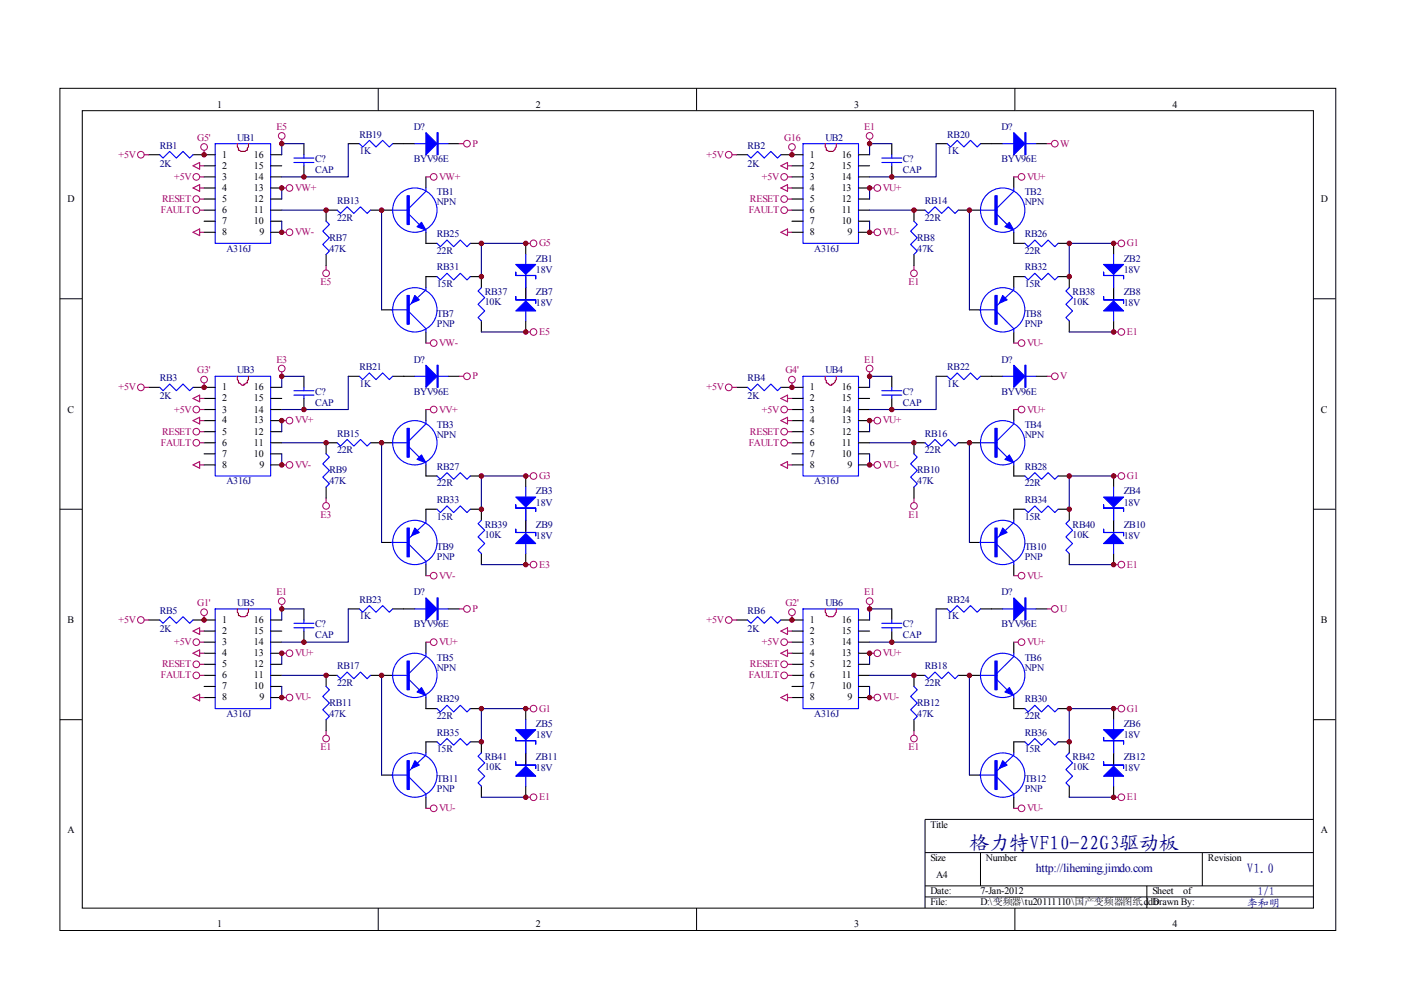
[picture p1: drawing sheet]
<svg xmlns="http://www.w3.org/2000/svg" width="297mm" height="210mm" viewBox="0 0 297 210" stroke-linecap="round" stroke-linejoin="round" font-family="sans-serif">
<g fill="none" stroke="#000" stroke-width=".21">
<path d="M12.7 18.7h270.5v178.6h-270.5zM80.2 18.7v4.7M147.7 18.7v4.7M215.2 18.7v4.7M17.4 23.5h261.1v169h-261.1zM12.7 63.3h4.7M278.4 63.3h4.7M12.7 108h4.7M278.4 108h4.7M12.7 152.6h4.7M278.4 152.6h4.7M278.4 173.7h-82.3v18.8"/>
<path d="M80.2 192.5v4.7M147.7 192.5v4.7M196.1 180.8h82.3M196.1 187.8h82.3M196.1 190.2h82.3M207.9 180.8v7M215.2 192.5v4.7M243.2 187.8v4.7M254.9 180.8v7"/>
</g>
<g fill="none" stroke="#00f" stroke-width=".23">
<path d="M33.9 32.8l.7 .7 1.4-1.4 1.4 1.4 1.4-1.4 1.4 1.4 .7-.7M45.6 30.5h11.8v21.1h-11.8zM62.3 33.5h4.3M62.3 34.5h4.3M64.4 32.8v.7M64.4 34.5v.7M76.2 30.5l.7 .7 1.4-1.4 1.4 1.4 1.4-1.4 1.4 1.4 .7-.7M88 30.5h7M90.3 39.9v.7l-3.5 3.5M158.5 32.8l.7 .7 1.4-1.4 1.4 1.4 1.4-1.4 1.5 1.4 .7-.7M170.3 30.5h11.7v21.1h-11.7zM187 33.5h4.2"/>
<path d="M187 34.5h4.2M189.1 32.8v.7M189.1 34.5v.7M200.8 30.5l.7 .7 1.4-1.4 1.5 1.4 1.4-1.4 1.4 1.4 .7-.7M212.6 30.5h7M214.9 39.9v.7l-3.5 3.5M69.1 46.9l.7 .7-1.4 1.4 1.4 1.4-1.4 1.4 1.4 1.4-.7 .7M71.5 44.6l.7 .7 1.4-1.4 1.4 1.4 1.4-1.4 1.4 1.4 .7-.7M83.2 44.6h3.6M86.8 45.5l2.1 2.1M90.3 48.8v.5M92.7 51.6l.7 .7 1.4-1.4 1.4 1.4 1.4-1.4 1.4 1.4 .7-.7"/>
<path d="M92.7 58.6l.7 .7 1.4-1.4 1.4 1.4 1.4-1.4 1.4 1.4 .7-.7M111.5 53.9v14.1M193.8 46.9l.7 .7-1.4 1.4 1.4 1.4-1.4 1.4 1.4 1.4-.7 .7M196.1 44.6l.7 .7 1.4-1.4 1.5 1.4 1.4-1.4 1.4 1.4 .7-.7M207.9 44.6h3.5M211.4 45.5l2.1 2.1M214.9 48.8v.5M217.3 51.6l.7 .7 1.4-1.4 1.4 1.4 1.4-1.4 1.4 1.4 .7-.7M217.3 58.6l.7 .7 1.4-1.4 1.4 1.4 1.4-1.4 1.4 1.4 .7-.7M236.1 53.9v14.1M45.6 79.8h11.8v21.1h-11.8zM76.2 79.8l.7 .7 1.4-1.4 1.4 1.4 1.4-1.4 1.4 1.4 .7-.7"/>
<path d="M83 65.7h3.3M86.8 66.2l3.5 3.5v.7M88 79.8h7M90.3 61v.5l-3.5 3.3M102.1 61l-.7 .7 1.4 1.4-1.4 1.4 1.4 1.4-1.4 1.4 .7 .7M170.3 79.8h11.7v21.1h-11.7zM200.8 79.8l.7 .7 1.4-1.4 1.5 1.4 1.4-1.4 1.4 1.4 .7-.7M207.7 65.7h3.2M211.4 66.2l3.5 3.5v.7M212.6 79.8h7M214.9 61v.5l-3.5 3.3M226.7 61l-.7 .7 1.4 1.4-1.4 1.4 1.4 1.4-1.4 1.4 .7 .7"/>
<path d="M33.9 82.1l.7 .7 1.4-1.4 1.4 1.4 1.4-1.4 1.4 1.4 .7-.7M62.3 82.8h4.3M62.3 83.8h4.3M64.4 82.1v.7M64.4 83.8v.7M69.1 96.2l.7 .7-1.4 1.4 1.4 1.4-1.4 1.5 1.4 1.4-.7 .7M71.5 93.9l.7 .7 1.4-1.4 1.4 1.4 1.4-1.4 1.4 1.4 .7-.7M83.2 93.9h3.6M86.8 94.8l2.1 2.1M90.3 89.2v.7l-3.5 3.5M90.3 98.1v.5M158.5 82.1l.7 .7 1.4-1.4 1.4 1.4 1.4-1.4 1.5 1.4 .7-.7"/>
<path d="M187 82.8h4.2M187 83.8h4.2M189.1 82.1v.7M189.1 83.8v.7M193.8 96.2l.7 .7-1.4 1.4 1.4 1.4-1.4 1.5 1.4 1.4-.7 .7M196.1 93.9l.7 .7 1.4-1.4 1.5 1.4 1.4-1.4 1.4 1.4 .7-.7M207.9 93.9h3.5M211.4 94.8l2.1 2.1M214.9 89.2v.7l-3.5 3.5M214.9 98.1v.5M83 115h3.3M86.8 115.5l3.5 3.5v.7"/>
<path d="M90.3 110.3v.5l-3.5 3.3M92.7 100.9l.7 .7 1.4-1.4 1.4 1.4 1.4-1.4 1.4 1.4 .7-.7M92.7 108l.7 .7 1.4-1.4 1.4 1.4 1.4-1.4 1.4 1.4 .7-.7M102.1 110.3l-.7 .7 1.4 1.4-1.4 1.4 1.4 1.5-1.4 1.4 .7 .7M111.5 103.3v14.1M207.7 115h3.2M211.4 115.5l3.5 3.5v.7M214.9 110.3v.5l-3.5 3.3M217.3 100.9l.7 .7 1.4-1.4 1.4 1.4 1.4-1.4 1.4 1.4 .7-.7M217.3 108l.7 .7 1.4-1.4 1.4 1.4 1.4-1.4 1.4 1.4 .7-.7M226.7 110.3l-.7 .7 1.4 1.4-1.4 1.4 1.4 1.5-1.4 1.4 .7 .7M236.1 103.3v14.1"/>
<path d="M33.9 131.5l.7 .7 1.4-1.4 1.4 1.4 1.4-1.4 1.4 1.4 .7-.7M45.6 129.1h11.8v21.1h-11.8zM62.3 132.2h4.3M62.3 133.1h4.3M64.4 131.5v.7M64.4 133.1v.7M76.2 129.1l.7 .7 1.4-1.4 1.4 1.4 1.4-1.4 1.4 1.4 .7-.7M88 129.1h7M90.3 138.5v.7l-3.5 3.5M158.5 131.5l.7 .7 1.4-1.4 1.4 1.4 1.4-1.4 1.5 1.4 .7-.7M170.3 129.1h11.7v21.1h-11.7zM187 132.2h4.2"/>
<path d="M187 133.1h4.2M189.1 131.5v.7M189.1 133.1v.7M200.8 129.1l.7 .7 1.4-1.4 1.5 1.4 1.4-1.4 1.4 1.4 .7-.7M212.6 129.1h7M214.9 138.5v.7l-3.5 3.5M69.1 145.5l.7 .8-1.4 1.4 1.4 1.4-1.4 1.4 1.4 1.4-.7 .7M71.5 143.2l.7 .7 1.4-1.4 1.4 1.4 1.4-1.4 1.4 1.4 .7-.7M83.2 143.2h3.6M86.8 144.1l2.1 2.2M90.3 159.6v.5l-3.5 3.3M90.3 147.4v.5"/>
<path d="M92.7 150.2l.7 .7 1.4-1.4 1.4 1.4 1.4-1.4 1.4 1.4 .7-.7M92.7 157.3l.7 .7 1.4-1.4 1.4 1.4 1.4-1.4 1.4 1.4 .7-.7M102.1 159.6l-.7 .7 1.4 1.5-1.4 1.4 1.4 1.4-1.4 1.4 .7 .7M111.5 152.6v14.1M193.8 145.5l.7 .8-1.4 1.4 1.4 1.4-1.4 1.4 1.4 1.4-.7 .7M196.1 143.2l.7 .7 1.4-1.4 1.5 1.4 1.4-1.4 1.4 1.4 .7-.7M207.9 143.2h3.5M211.4 144.1l2.1 2.2M214.9 159.6v.5l-3.5 3.3M214.9 147.4v.5M217.3 150.2l.7 .7 1.4-1.4 1.4 1.4 1.4-1.4 1.4 1.4 .7-.7M217.3 157.3l.7 .7 1.4-1.4 1.4 1.4 1.4-1.4 1.4 1.4 .7-.7"/>
<path d="M226.7 159.6l-.7 .7 1.4 1.5-1.4 1.4 1.4 1.4-1.4 1.4 .7 .7M236.1 152.6v14.1M83 164.3h3.3M86.8 164.8l3.5 3.5v.7M207.7 164.3h3.2M211.4 164.8l3.5 3.5v.7"/>
<circle cx="88" cy="44.6" r="4.7"/>
<circle cx="212.6" cy="44.6" r="4.7"/>
<circle cx="88" cy="65.7" r="4.7"/>
<circle cx="212.6" cy="65.7" r="4.7"/>
<circle cx="88" cy="93.9" r="4.7"/>
<circle cx="212.6" cy="93.9" r="4.7"/>
<circle cx="88" cy="115" r="4.7"/>
<circle cx="212.6" cy="115" r="4.7"/>
<circle cx="88" cy="143.2" r="4.7"/>
<circle cx="212.6" cy="143.2" r="4.7"/>
<circle cx="88" cy="164.3" r="4.7"/>
<circle cx="212.6" cy="164.3" r="4.7"/>
</g>
<path d="M50.3 30.5v.7l.3 .2v.5a2.01 2.01 0 0 0 1.8 0v-.5l.3-.2v-.7M175 30.5v.7l.2 .2v.5h.2a1 1 0 0 0 1.7-.5l.2-.2v-.7M50.3 79.8v.7l.3 .2v.5h.2a.74 .74 0 0 0 .9 .5v-.3l.7-.2v-.5l.3-.2v-.7M175 79.8v.7l.2 .2v.5h.2a.74 .74 0 0 0 1 .5v-.3a.83 .83 0 0 0 .7-.7l.2-.2v-.7M50.3 129.1v.7l.3 .2v.5a2.01 2.01 0 0 0 1.8 0v-.5l.3-.2v-.7M175 129.1v.7l.2 .2v.5h.2a1 1 0 0 0 1.7-.5l.2-.2v-.7" fill="none" stroke="#f00" stroke-width=".23"/>
<g fill="none" stroke="#000" stroke-width=".23">
<path d="M31.5 32.8h2.4M40.9 32.8h4.7M43.3 35.2h2.3M43.3 37.5h2.3M43.3 39.9h2.3M57.4 32.8h2.3M57.4 35.2h2.3M57.4 37.5h2.3M57.4 39.9h2.3M64.4 30.5v2.3M64.4 35.2v2.3M73.8 30.5h2.4"/>
<path d="M83.2 30.5h4.8M90.3 37.5v2.4M95 30.5h2.4M156.2 32.8h2.3M165.6 32.8h4.7M167.9 35.2h2.4M167.9 37.5h2.4M167.9 39.9h2.4M182 32.8h2.4M182 35.2h2.4M182 37.5h2.4M182 39.9h2.4"/>
<path d="M189.1 30.5v2.3M189.1 35.2v2.3M198.5 30.5h2.3M207.9 30.5h4.7M214.9 37.5v2.4M219.6 30.5h2.4M43.3 42.2h2.3M43.3 44.6h2.3M43.3 46.9h2.3M43.3 49.3h2.3M57.4 42.2h2.3M57.4 44.6h2.3"/>
<path d="M57.4 46.9h2.3M57.4 49.3h2.3M69.1 53.9v2.4M71.5 44.6h-2.4v2.3M78.5 44.6h4.7M90.3 49.3v2.3h2.4M92.7 58.6h-2.4v2.4M99.7 51.6h2.4M99.7 58.6h2.4v2.4M111.5 51.6v2.3M111.5 58.6v4.7M167.9 42.2h2.4"/>
<path d="M167.9 44.6h2.4M167.9 46.9h2.4M167.9 49.3h2.4M182 42.2h2.4M182 44.6h2.4M182 46.9h2.4M182 49.3h2.4M193.8 53.9v2.4M196.1 44.6h-2.3v2.3M203.2 44.6h4.7M214.9 49.3v2.3h2.4M217.3 58.6h-2.4v2.4"/>
<path d="M224.3 51.6h2.4M224.3 58.6h2.4v2.4M236.1 51.6v2.3M236.1 58.6v4.7M64.4 79.8v2.3M73.8 79.8h2.4M80.9 65.7h2.3M83.2 79.8h4.8M90.3 70.4v2.3M95 79.8h2.4M102.1 68v2.4M111.5 68v2.4"/>
<path d="M189.1 79.8v2.3M198.5 79.8h2.3M205.5 65.7h2.4M207.9 79.8h4.7M214.9 70.4v2.3M219.6 79.8h2.4M226.7 68v2.4M236.1 68v2.4M31.5 82.1h2.4M40.9 82.1h4.7M43.3 84.5h2.3M43.3 86.8h2.3"/>
<path d="M43.3 89.2h2.3M43.3 91.5h2.3M43.3 93.9h2.3M43.3 96.2h2.3M43.3 98.6h2.3M57.4 82.1h2.3M57.4 84.5h2.3M57.4 86.8h2.3M57.4 89.2h2.3M57.4 91.5h2.3M57.4 93.9h2.3M57.4 96.2h2.3"/>
<path d="M57.4 98.6h2.3M64.4 84.5v2.3M71.5 93.9h-2.4v2.3M78.5 93.9h4.7M90.3 86.8v2.4M90.3 98.6v2.3h2.4M156.2 82.1h2.3M165.6 82.1h4.7M167.9 84.5h2.4M167.9 86.8h2.4M167.9 89.2h2.4M167.9 91.5h2.4"/>
<path d="M167.9 93.9h2.4M167.9 96.2h2.4M167.9 98.6h2.4M182 82.1h2.4M182 84.5h2.4M182 86.8h2.4M182 89.2h2.4M182 91.5h2.4M182 93.9h2.4M182 96.2h2.4M182 98.6h2.4M189.1 84.5v2.3"/>
<path d="M196.1 93.9h-2.3v2.3M203.2 93.9h4.7M214.9 98.6v2.3h2.4M214.9 86.8v2.4M69.1 103.3v2.3M80.9 115h2.3M90.3 119.7v2.4M92.7 108h-2.4v2.3M99.7 108h2.4v2.3M99.7 100.9h2.4M102.1 117.4v2.3M111.5 100.9v2.4"/>
<path d="M111.5 108v4.7M111.5 117.4v2.3M193.8 103.3v2.3M205.5 115h2.4M214.9 119.7v2.4M217.3 108h-2.4v2.3M224.3 100.9h2.4M224.3 108h2.4v2.3M226.7 117.4v2.3M236.1 100.9v2.4M236.1 108v4.7M236.1 117.4v2.3"/>
<path d="M31.5 131.5h2.4M40.9 131.5h4.7M43.3 133.8h2.3M43.3 136.2h2.3M43.3 138.5h2.3M57.4 131.5h2.3M57.4 133.8h2.3M57.4 136.2h2.3M57.4 138.5h2.3M64.4 129.1v2.4M64.4 133.8v2.4M73.8 129.1h2.4"/>
<path d="M83.2 129.1h4.8M90.3 136.2v2.3M95 129.1h2.4M156.2 131.5h2.3M165.6 131.5h4.7M167.9 133.8h2.4M167.9 136.2h2.4M167.9 138.5h2.4M182 131.5h2.4M182 133.8h2.4M182 136.2h2.4M182 138.5h2.4"/>
<path d="M189.1 129.1v2.4M189.1 133.8v2.4M198.5 129.1h2.3M207.9 129.1h4.7M214.9 136.2v2.3M219.6 129.1h2.4M43.3 140.9h2.3M43.3 143.2h2.3M43.3 145.5h2.3M43.3 147.9h2.3M57.4 140.9h2.3M57.4 143.2h2.3"/>
<path d="M57.4 145.5h2.3M57.4 147.9h2.3M69.1 152.6v2.3M71.5 143.2h-2.4v2.3M78.5 143.2h4.7M90.3 147.9v2.3h2.4M92.7 157.3h-2.4v2.3M99.7 157.3h2.4v2.3M99.7 150.2h2.4M111.5 150.2v2.4M111.5 157.3v4.7M167.9 140.9h2.4"/>
<path d="M167.9 143.2h2.4M167.9 145.5h2.4M167.9 147.9h2.4M182 140.9h2.4M182 143.2h2.4M182 145.5h2.4M182 147.9h2.4M193.8 152.6v2.3M196.1 143.2h-2.3v2.3M203.2 143.2h4.7M214.9 147.9v2.3h2.4M217.3 157.3h-2.4v2.3"/>
<path d="M224.3 150.2h2.4M224.3 157.3h2.4v2.3M236.1 150.2v2.4M236.1 157.3v4.7M80.9 164.3h2.3M90.3 169v2.4M102.1 166.7v2.3M111.5 166.7v2.3M205.5 164.3h2.4M214.9 169v2.4M226.7 166.7v2.3M236.1 166.7v2.3"/>
</g>
<g fill="#00f" stroke="#00f" stroke-width=".23">
<path d="M88.4 48.1l1-1 .9 1.7z"/>
<path d="M88 62.6l.9 1-1.7 .7z"/>
<path d="M90.3 28.1l2.4 2.4-2.4 2.3z"/>
<path d="M109.4 65.9l2.1-2.1 2.1 2.1z"/>
<path d="M109.4 56.1h4.2l-2.1 2.1z"/>
<path d="M88.4 97.4l1-.9 .9 1.6z"/>
<path d="M88 112l.9 .9-1.7 .7z"/>
<path d="M90.3 77.4l2.4 2.4-2.4 2.3z"/>
<path d="M109.4 115.3l2.1-2.2 2.1 2.2z"/>
<path d="M109.4 105.4h4.2l-2.1 2.1z"/>
<path d="M88.4 146.7l1-.9 .9 1.6z"/>
<path d="M88 161.3l.9 .9-1.7 .7z"/>
<path d="M90.3 126.8l2.4 2.3-2.4 2.4z"/>
<path d="M109.4 164.6l2.1-2.1 2.1 2.1z"/>
<path d="M109.4 154.7h4.2l-2.1 2.1z"/>
<path d="M214 47.1l.9 1.7-1.8-.7z"/>
<path d="M212.6 62.6l.9 1-1.6 .7z"/>
<path d="M214.9 28.1l2.4 2.4-2.4 2.3z"/>
<path d="M234 65.9l2.1-2.1 2.1 2.1z"/>
<path d="M234 56.1h4.2l-2.1 2.1z"/>
<path d="M213.1 97.4l.9-.9 .9 1.6z"/>
<path d="M212.6 112l.9 .9-1.6 .7z"/>
<path d="M214.9 77.4l2.4 2.4-2.4 2.3z"/>
<path d="M234 115.3l2.1-2.2 2.1 2.2z"/>
<path d="M234 105.4h4.2l-2.1 2.1z"/>
<path d="M213.1 146.7l.9-.9 .9 1.6z"/>
<path d="M212.6 161.3l.9 .9-1.6 .7z"/>
<path d="M214.9 126.8l2.4 2.3-2.4 2.4z"/>
<path d="M234 164.6l2.1-2.1 2.1 2.1z"/>
<path d="M234 154.7h4.2l-2.1 2.1z"/>
<path d="M86.3 41.5h.5v6.1h-.5z" fill-rule="evenodd"/>
<path d="M86.3 62.6h.5v6.1h-.5z" fill-rule="evenodd"/>
<path d="M92.7 28.1h.2v4.7h-.2z" fill-rule="evenodd"/>
<path d="M109.4 62.9v.7h4.2v.7v-.7h-4.2z" fill-rule="evenodd"/>
<path d="M109.4 57.7v.7h4.2v.7v-.7h-4.2z" fill-rule="evenodd"/>
<path d="M86.3 90.8h.5v6.1h-.5z" fill-rule="evenodd"/>
<path d="M86.3 112h.5v6.1h-.5z" fill-rule="evenodd"/>
<path d="M92.7 77.4h.2v4.7h-.2z" fill-rule="evenodd"/>
<path d="M109.4 112.2v.7h4.2v.7v-.7h-4.2z" fill-rule="evenodd"/>
<path d="M109.4 107v.7h4.2v.7v-.7h-4.2z" fill-rule="evenodd"/>
<path d="M86.3 140.1h.5v6.2h-.5z" fill-rule="evenodd"/>
<path d="M86.3 161.3h.5v6.1h-.5z" fill-rule="evenodd"/>
<path d="M92.7 126.8h.2v4.7h-.2z" fill-rule="evenodd"/>
<path d="M109.4 161.5v.7h4.2v.7v-.7h-4.2z" fill-rule="evenodd"/>
<path d="M109.4 156.4v.7h4.2v.7v-.7h-4.2z" fill-rule="evenodd"/>
<path d="M210.9 41.5h.5v6.1h-.5z" fill-rule="evenodd"/>
<path d="M210.9 62.6h.5v6.1h-.5z" fill-rule="evenodd"/>
<path d="M217.3 28.1h.2v4.7h-.2z" fill-rule="evenodd"/>
<path d="M234 62.9v.7h4.2v.7v-.7h-4.2z" fill-rule="evenodd"/>
<path d="M234 57.7v.7h4.2v.7v-.7h-4.2z" fill-rule="evenodd"/>
<path d="M210.9 90.8h.5v6.1h-.5z" fill-rule="evenodd"/>
<path d="M210.9 112h.5v6.1h-.5z" fill-rule="evenodd"/>
<path d="M217.3 77.4h.2v4.7h-.2z" fill-rule="evenodd"/>
<path d="M234 112.2v.7h4.2v.7v-.7h-4.2z" fill-rule="evenodd"/>
<path d="M234 107v.7h4.2v.7v-.7h-4.2z" fill-rule="evenodd"/>
<path d="M210.9 140.1h.5v6.2h-.5z" fill-rule="evenodd"/>
<path d="M210.9 161.3h.5v6.1h-.5z" fill-rule="evenodd"/>
<path d="M217.3 126.8h.2v4.7h-.2z" fill-rule="evenodd"/>
<path d="M234 161.5v.7h4.2v.7v-.7h-4.2z" fill-rule="evenodd"/>
<path d="M234 156.4v.7h4.2v.7v-.7h-4.2z" fill-rule="evenodd"/>
</g>
<g fill="none" stroke="#a1006a" stroke-width=".21">
<circle cx="29.9" cy="32.8" r=".71"/>
<circle cx="41.6" cy="37.5" r=".7"/>
<circle cx="43.3" cy="31.2" r=".71"/>
<circle cx="59.7" cy="28.8" r=".7"/>
<circle cx="61.4" cy="39.9" r=".7"/>
<circle cx="92" cy="37.5" r=".71"/>
<circle cx="99" cy="30.5" r=".71"/>
<circle cx="154.5" cy="32.8" r=".71"/>
<circle cx="166.3" cy="37.5" r=".71"/>
<circle cx="167.9" cy="31.2" r=".71"/>
<circle cx="184.4" cy="28.8" r=".71"/>
<circle cx="186" cy="39.9" r=".71"/>
<circle cx="216.6" cy="37.5" r=".71"/>
<circle cx="223.6" cy="30.5" r=".7"/>
<circle cx="41.6" cy="44.6" r=".7"/>
<circle cx="41.6" cy="42.2" r=".7"/>
<circle cx="61.4" cy="49.2" r=".71"/>
<circle cx="69.1" cy="57.9" r=".71"/>
<circle cx="113.1" cy="51.6" r=".71"/>
<circle cx="166.3" cy="44.6" r=".71"/>
<circle cx="166.3" cy="42.2" r=".71"/>
<circle cx="186" cy="49.2" r=".71"/>
<circle cx="193.8" cy="57.9" r=".7"/>
<circle cx="237.8" cy="51.6" r=".71"/>
<circle cx="59.7" cy="78.1" r=".7"/>
<circle cx="92" cy="72.7" r=".71"/>
<circle cx="99" cy="79.8" r=".71"/>
<circle cx="113.1" cy="70.4" r=".7"/>
<circle cx="184.4" cy="78.1" r=".71"/>
<circle cx="216.6" cy="72.7" r=".71"/>
<circle cx="223.6" cy="79.8" r=".71"/>
<circle cx="237.8" cy="70.4" r=".71"/>
<circle cx="29.9" cy="82.1" r=".71"/>
<circle cx="41.6" cy="91.5" r=".7"/>
<circle cx="41.6" cy="93.9" r=".7"/>
<circle cx="41.6" cy="86.8" r=".7"/>
<circle cx="43.3" cy="80.5" r=".71"/>
<circle cx="61.4" cy="98.6" r=".71"/>
<circle cx="61.4" cy="89.2" r=".7"/>
<circle cx="92" cy="86.8" r=".71"/>
<circle cx="154.5" cy="82.1" r=".71"/>
<circle cx="166.3" cy="91.5" r=".71"/>
<circle cx="166.3" cy="93.9" r=".71"/>
<circle cx="166.3" cy="86.8" r=".71"/>
<circle cx="167.9" cy="80.5" r=".71"/>
<circle cx="186" cy="98.6" r=".71"/>
<circle cx="186" cy="89.2" r=".71"/>
<circle cx="216.6" cy="86.8" r=".71"/>
<circle cx="69.1" cy="107.3" r=".71"/>
<circle cx="113.1" cy="100.9" r=".7"/>
<circle cx="113.1" cy="119.7" r=".7"/>
<circle cx="193.8" cy="107.3" r=".71"/>
<circle cx="237.8" cy="100.9" r=".71"/>
<circle cx="237.8" cy="119.7" r=".71"/>
<circle cx="29.9" cy="131.5" r=".7"/>
<circle cx="41.6" cy="136.2" r=".7"/>
<circle cx="43.3" cy="129.8" r=".71"/>
<circle cx="59.7" cy="127.5" r=".7"/>
<circle cx="61.4" cy="138.5" r=".7"/>
<circle cx="92" cy="136.2" r=".71"/>
<circle cx="92" cy="122.1" r=".71"/>
<circle cx="99" cy="129.1" r=".71"/>
<circle cx="154.5" cy="131.5" r=".71"/>
<circle cx="166.3" cy="136.2" r=".71"/>
<circle cx="167.9" cy="129.8" r=".71"/>
<circle cx="184.4" cy="127.5" r=".71"/>
<circle cx="186" cy="138.5" r=".71"/>
<circle cx="216.6" cy="136.2" r=".71"/>
<circle cx="216.6" cy="122.1" r=".71"/>
<circle cx="223.6" cy="129.1" r=".71"/>
<circle cx="41.6" cy="143.2" r=".71"/>
<circle cx="41.6" cy="140.8" r=".71"/>
<circle cx="61.4" cy="147.9" r=".7"/>
<circle cx="69.1" cy="156.6" r=".71"/>
<circle cx="113.1" cy="150.2" r=".7"/>
<circle cx="166.3" cy="143.2" r=".71"/>
<circle cx="166.3" cy="140.8" r=".71"/>
<circle cx="186" cy="147.9" r=".71"/>
<circle cx="193.8" cy="156.6" r=".71"/>
<circle cx="237.8" cy="150.2" r=".71"/>
<circle cx="92" cy="171.4" r=".71"/>
<circle cx="113.1" cy="169" r=".7"/>
<circle cx="216.6" cy="171.4" r=".71"/>
<circle cx="237.8" cy="169" r=".71"/>
</g>
<g fill="none" stroke="#a1006a" stroke-width=".23">
<path d="M30.6 32.8h.9M40.9 35.2l1.4-.7v1.4zM40.9 39.9l1.4-.7v1.4zM42.3 39.9h1M42.3 37.5h1M42.3 35.2h1M43.3 31.9v.9M59.7 39.9h1M59.7 29.5v1M90.3 37.5h.9M97.4 30.5h.9M155.2 32.8h1"/>
<path d="M165.6 35.2l1.4-.7v1.4zM165.6 39.9l1.4-.7v1.4zM167 39.9h.9M167 37.5h.9M167 35.2h.9M167.9 31.9v.9M184.4 39.9h.9M184.4 29.5v1M214.9 37.5h1M222 30.5h.9M40.9 49.3l1.4-.8v1.5zM42.3 49.3h1"/>
<path d="M42.3 42.2h1M42.3 44.6h1M59.7 49.3h1M69.1 56.3v.9M111.5 51.6h.9M165.6 49.3l1.4-.8v1.5zM167 49.3h.9M167 42.2h.9M167 44.6h.9M184.4 49.3h.9M193.8 56.3v.9M236.1 51.6h.9"/>
<path d="M59.7 78.8v1M90.3 72.7h.9M97.4 79.8h.9M111.5 70.4h.9M184.4 78.8v1M214.9 72.7h1M222 79.8h.9M236.1 70.4h.9M30.6 82.1h.9M40.9 84.5l1.4-.7v1.4zM40.9 89.2l1.4-.7v1.4zM40.9 98.6l1.4-.7v1.4z"/>
<path d="M42.3 89.2h1M42.3 86.8h1M42.3 98.6h1M42.3 84.5h1M42.3 91.5h1M42.3 93.9h1M43.3 81.2v.9M59.7 89.2h1M59.7 98.6h1M90.3 86.8h.9M155.2 82.1h1M165.6 84.5l1.4-.7v1.4z"/>
<path d="M165.6 89.2l1.4-.7v1.4zM165.6 98.6l1.4-.7v1.4zM167 89.2h.9M167 86.8h.9M167 98.6h.9M167 84.5h.9M167 91.5h.9M167 93.9h.9M167.9 81.2v.9M184.4 89.2h.9M184.4 98.6h.9M214.9 86.8h1"/>
<path d="M69.1 105.6v1M111.5 100.9h.9M111.5 119.7h.9M193.8 105.6v1M236.1 100.9h.9M236.1 119.7h.9M30.6 131.5h.9M40.9 133.8l1.4-.7v1.4zM40.9 138.5l1.4-.7v1.4zM42.3 138.5h1M42.3 136.2h1M42.3 133.8h1"/>
<path d="M43.3 130.5v1M59.7 128.2v.9M59.7 138.5h1M90.3 122.1h.9M90.3 136.2h.9M97.4 129.1h.9M155.2 131.5h1M165.6 133.8l1.4-.7v1.4zM165.6 138.5l1.4-.7v1.4zM167 138.5h.9M167 136.2h.9M167 133.8h.9"/>
<path d="M167.9 130.5v1M184.4 138.5h.9M184.4 128.2v.9M214.9 122.1h1M214.9 136.2h1M222 129.1h.9M40.9 147.9l1.4-.7v1.4zM42.3 147.9h1M42.3 140.9h1M42.3 143.2h1M59.7 147.9h1M69.1 154.9v1"/>
<path d="M111.5 150.2h.9M165.6 147.9l1.4-.7v1.4zM167 147.9h.9M167 140.9h.9M167 143.2h.9M184.4 147.9h.9M193.8 154.9v1M236.1 150.2h.9M90.3 171.4h.9M111.5 169h.9M214.9 171.4h1M236.1 169h.9"/>
</g>
<g fill="none" stroke="#000080" stroke-width=".23">
<path d="M59.7 39.9v2.3M64.4 30.5h-4.7v2.3M73.8 30.5v7h-14.1M184.4 39.9v2.3M189.1 30.5h-4.7v2.3M198.5 30.5v7h-14.1M59.7 46.9v2.4M59.7 44.6h9.4M80.9 44.6v21.1M111.5 51.6h-9.4v7M184.4 44.6h9.4M184.4 46.9v2.4"/>
<path d="M205.5 44.6v21.1M236.1 51.6h-9.4v7M64.4 79.8h-4.7v2.3M73.8 79.8v7h-14.1M102.1 70.4h9.4M189.1 79.8h-4.7v2.3M198.5 79.8v7h-14.1M226.7 70.4h9.4M59.7 89.2v2.3M59.7 96.2v2.4M59.7 93.9h9.4M80.9 93.9v21.1"/>
<path d="M184.4 93.9h9.4M184.4 89.2v2.3M184.4 96.2v2.4M205.5 93.9v21.1M102.1 119.7h9.4M111.5 100.9h-9.4v7.1M226.7 119.7h9.4M236.1 100.9h-9.4v7.1M59.7 138.5v2.4M64.4 129.1h-4.7v2.4M73.8 129.1v7.1h-14.1M184.4 138.5v2.4"/>
<path d="M189.1 129.1h-4.7v2.4M198.5 129.1v7.1h-14.1M59.7 145.5v2.4M59.7 143.2h9.4M80.9 143.2v21.1M111.5 150.2h-9.4v7.1M184.4 143.2h9.4M184.4 145.5v2.4M205.5 143.2v21.1M236.1 150.2h-9.4v7.1M102.1 169h9.4M226.7 169h9.4"/>
</g>
<g fill="#800000" stroke="#800000" stroke-width=".21">
<circle cx="80.9" cy="44.6" r=".47"/>
<circle cx="69.1" cy="44.6" r=".47"/>
<circle cx="102.1" cy="51.6" r=".47"/>
<circle cx="102.1" cy="58.6" r=".47"/>
<circle cx="64.4" cy="37.5" r=".47"/>
<circle cx="80.9" cy="93.9" r=".47"/>
<circle cx="69.1" cy="93.9" r=".47"/>
<circle cx="102.1" cy="100.9" r=".47"/>
<circle cx="102.1" cy="108" r=".47"/>
<circle cx="64.4" cy="86.8" r=".47"/>
<circle cx="59.7" cy="147.9" r=".47"/>
<circle cx="59.7" cy="138.5" r=".47"/>
<circle cx="43.3" cy="131.5" r=".47"/>
<circle cx="80.9" cy="143.2" r=".47"/>
<circle cx="69.1" cy="143.2" r=".47"/>
<circle cx="102.1" cy="150.2" r=".47"/>
<circle cx="102.1" cy="157.3" r=".47"/>
<circle cx="111.5" cy="150.2" r=".47"/>
<circle cx="111.5" cy="169" r=".47"/>
<circle cx="59.7" cy="129.1" r=".47"/>
<circle cx="64.4" cy="136.2" r=".47"/>
<circle cx="184.4" cy="49.3" r=".47"/>
<circle cx="184.4" cy="39.9" r=".47"/>
<circle cx="205.5" cy="44.6" r=".47"/>
<circle cx="193.8" cy="44.6" r=".47"/>
<circle cx="226.7" cy="51.6" r=".47"/>
<circle cx="226.7" cy="58.6" r=".47"/>
<circle cx="236.1" cy="51.6" r=".47"/>
<circle cx="236.1" cy="70.4" r=".47"/>
<circle cx="184.4" cy="30.5" r=".47"/>
<circle cx="189.1" cy="37.5" r=".47"/>
<circle cx="184.4" cy="98.6" r=".47"/>
<circle cx="184.4" cy="89.2" r=".47"/>
<circle cx="205.5" cy="93.9" r=".47"/>
<circle cx="193.8" cy="93.9" r=".47"/>
<circle cx="226.7" cy="100.9" r=".47"/>
<circle cx="226.7" cy="108" r=".47"/>
<circle cx="236.1" cy="100.9" r=".47"/>
<circle cx="236.1" cy="119.7" r=".47"/>
<circle cx="184.4" cy="79.8" r=".47"/>
<circle cx="189.1" cy="86.8" r=".47"/>
<circle cx="184.4" cy="147.9" r=".47"/>
<circle cx="184.4" cy="138.5" r=".47"/>
<circle cx="205.5" cy="143.2" r=".47"/>
<circle cx="193.8" cy="143.2" r=".47"/>
<circle cx="226.7" cy="150.2" r=".47"/>
<circle cx="226.7" cy="157.3" r=".47"/>
<circle cx="236.1" cy="150.2" r=".47"/>
<circle cx="236.1" cy="169" r=".47"/>
<circle cx="184.4" cy="129.1" r=".47"/>
<circle cx="189.1" cy="136.2" r=".47"/>
<circle cx="167.9" cy="32.8" r=".47"/>
<circle cx="43.3" cy="82.1" r=".47"/>
<circle cx="167.9" cy="82.1" r=".47"/>
<circle cx="167.9" cy="131.5" r=".47"/>
<circle cx="59.7" cy="30.5" r=".47"/>
<circle cx="59.7" cy="39.9" r=".47"/>
<circle cx="59.7" cy="49.3" r=".47"/>
<circle cx="111.5" cy="51.6" r=".47"/>
<circle cx="111.5" cy="70.4" r=".47"/>
<circle cx="43.3" cy="32.8" r=".47"/>
<circle cx="59.7" cy="89.2" r=".47"/>
<circle cx="59.7" cy="98.6" r=".47"/>
<circle cx="59.7" cy="79.8" r=".47"/>
<circle cx="111.5" cy="100.9" r=".47"/>
<circle cx="111.5" cy="119.7" r=".47"/>
</g>
<text font-size="4.2" fill="#000080" x="205.6" y="180.2">格力特VF10-22G3驱动板</text>
<text font-size="2.8" fill="#000080" x="264.3" y="185.1">V1.0</text>
<text font-size="2.5" fill="#000080" x="219.6" y="184.8">http://liheming.jimdo.com</text>
<g font-size="2.3" fill="#000080">
<text x="266.7" y="189.8">1/1</text>
<text x="264.3" y="192.2">李和明</text>
</g>
<g font-size="2.1">
<text x="46.1" y="22.9">1</text>
<text x="113.6" y="22.9">2</text>
<text x="181.1" y="22.9">3</text>
<text x="248.6" y="22.9">4</text>
<text x="47.1" y="33.5">1</text>
<text x="47.1" y="35.7">2</text>
<text x="53.8" y="35.7">15</text>
<text x="53.8" y="33.5">16</text>
<text x="171.7" y="33.5">1</text>
<text x="171.7" y="35.7">2</text>
<text x="178.5" y="35.7">15</text>
<text x="178.5" y="33.5">16</text>
<text x="47.1" y="38.1">3</text>
<text x="47.1" y="40.5">4</text>
<text x="53.8" y="40.5">13</text>
<text x="53.8" y="38.1">14</text>
<text x="171.7" y="38.1">3</text>
<text x="171.7" y="40.5">4</text>
<text x="178.5" y="40.5">13</text>
<text x="178.5" y="38.1">14</text>
<text x="14.3" y="42.8">D</text>
<text x="47.1" y="42.8">5</text>
<text x="47.1" y="45.1">6</text>
<text x="47.1" y="47.5">7</text>
<text x="53.8" y="47.5">10</text>
<text x="53.8" y="45.1">11</text>
<text x="53.8" y="42.8">12</text>
<text x="171.7" y="42.8">5</text>
<text x="171.7" y="45.1">6</text>
<text x="171.7" y="47.5">7</text>
<text x="178.5" y="47.5">10</text>
<text x="178.5" y="45.1">11</text>
<text x="178.5" y="42.8">12</text>
<text x="280.1" y="42.8">D</text>
<text x="47.1" y="49.9">8</text>
<text x="55" y="49.9">9</text>
<text x="171.7" y="49.9">8</text>
<text x="179.7" y="49.9">9</text>
<text x="47.1" y="82.7">1</text>
<text x="53.8" y="82.7">16</text>
<text x="171.7" y="82.7">1</text>
<text x="178.5" y="82.7">16</text>
<text x="14.3" y="87.5">C</text>
<text x="47.1" y="85.1">2</text>
<text x="47.1" y="87.5">3</text>
<text x="47.1" y="89.8">4</text>
<text x="53.8" y="89.8">13</text>
<text x="53.8" y="87.5">14</text>
<text x="53.8" y="85.1">15</text>
<text x="171.7" y="85.1">2</text>
<text x="171.7" y="87.5">3</text>
<text x="171.7" y="89.8">4</text>
<text x="178.5" y="89.8">13</text>
<text x="178.5" y="87.5">14</text>
<text x="178.5" y="85.1">15</text>
<text x="280.1" y="87.5">C</text>
<text x="47.1" y="92.1">5</text>
<text x="47.1" y="94.5">6</text>
<text x="53.8" y="94.5">11</text>
<text x="53.8" y="92.1">12</text>
<text x="171.7" y="92.1">5</text>
<text x="171.7" y="94.5">6</text>
<text x="178.5" y="94.5">11</text>
<text x="178.5" y="92.1">12</text>
<text x="47.1" y="96.9">7</text>
<text x="47.1" y="99.2">8</text>
<text x="53.8" y="96.9">10</text>
<text x="55" y="99.2">9</text>
<text x="171.7" y="96.9">7</text>
<text x="171.7" y="99.2">8</text>
<text x="178.5" y="96.9">10</text>
<text x="179.7" y="99.2">9</text>
<text x="14.3" y="132.1">B</text>
<text x="47.1" y="132.1">1</text>
<text x="47.1" y="134.4">2</text>
<text x="47.1" y="136.8">3</text>
<text x="53.8" y="136.8">14</text>
<text x="53.8" y="134.4">15</text>
<text x="53.8" y="132.1">16</text>
<text x="171.7" y="132.1">1</text>
<text x="171.7" y="134.4">2</text>
<text x="171.7" y="136.8">3</text>
<text x="178.5" y="136.8">14</text>
<text x="178.5" y="134.4">15</text>
<text x="178.5" y="132.1">16</text>
<text x="280.1" y="132.1">B</text>
<text x="47.1" y="139.1">4</text>
<text x="47.1" y="141.5">5</text>
<text x="47.1" y="143.8">6</text>
<text x="53.8" y="143.8">11</text>
<text x="53.8" y="141.5">12</text>
<text x="53.8" y="139.1">13</text>
<text x="171.7" y="139.1">4</text>
<text x="171.7" y="141.5">5</text>
<text x="171.7" y="143.8">6</text>
<text x="178.5" y="143.8">11</text>
<text x="178.5" y="141.5">12</text>
<text x="178.5" y="139.1">13</text>
<text x="47.1" y="146.1">7</text>
<text x="47.1" y="148.5">8</text>
<text x="53.8" y="146.1">10</text>
<text x="55" y="148.5">9</text>
<text x="171.7" y="146.1">7</text>
<text x="171.7" y="148.5">8</text>
<text x="178.5" y="146.1">10</text>
<text x="179.7" y="148.5">9</text>
<text x="14.3" y="176.7">A</text>
<text x="197.3" y="175.5">Title</text>
<text x="280.1" y="176.7">A</text>
<text x="197.3" y="182.6">Size</text>
<text x="209" y="182.6">Number</text>
<text x="256.1" y="182.6">Revision</text>
<text x="197.3" y="189.6">Date:</text>
<text x="197.3" y="192">File:</text>
<text x="198.5" y="186.1">A4</text>
<text x="207.9" y="189.6">7-Jan-2012</text>
<text x="207.9" y="192">D:\变频器\tu20111110\国产变频器图纸.ddb</text>
<text x="244.3" y="189.6">Sheet</text>
<text x="244.3" y="192">Drawn By:</text>
<text x="250.9" y="189.6">of</text>
<text x="46.1" y="196.6">1</text>
<text x="113.6" y="196.6">2</text>
<text x="181.1" y="196.6">3</text>
<text x="248.6" y="196.6">4</text>
</g>
<g font-size="2.1" fill="#a1006a">
<text x="41.8" y="29.9">G5'</text>
<text x="58.6" y="27.5">E5</text>
<text x="166.3" y="29.9">G16</text>
<text x="183.2" y="27.5">E1</text>
<text x="25.1" y="33.5">+5V</text>
<text x="100.2" y="31.1">P</text>
<text x="149.8" y="33.5">+5V</text>
<text x="224.8" y="31.1">W</text>
<text x="36.9" y="38.1">+5V</text>
<text x="62.6" y="40.5">VW+</text>
<text x="93.1" y="38.1">VW+</text>
<text x="161.5" y="38.1">+5V</text>
<text x="187.2" y="40.5">VU+</text>
<text x="217.8" y="38.1">VU+</text>
<text x="34.1" y="45.1">FAULT</text>
<text x="34.4" y="42.8">RESET</text>
<text x="158.7" y="45.1">FAULT</text>
<text x="159" y="42.8">RESET</text>
<text x="62.6" y="49.9">VW-</text>
<text x="114.3" y="52.2">G5</text>
<text x="187.2" y="49.9">VU-</text>
<text x="238.9" y="52.2">G1</text>
<text x="68" y="60.5">E5</text>
<text x="192.6" y="60.5">E1</text>
<text x="114.3" y="71">E5</text>
<text x="238.9" y="71">E1</text>
<text x="58.6" y="76.9">E3</text>
<text x="93.1" y="73.3">VW-</text>
<text x="183.2" y="76.9">E1</text>
<text x="217.8" y="73.3">VU-</text>
<text x="25.1" y="82.7">+5V</text>
<text x="41.8" y="79.2">G3'</text>
<text x="100.2" y="80.4">P</text>
<text x="149.8" y="82.7">+5V</text>
<text x="166.5" y="79.2">G4'</text>
<text x="224.8" y="80.4">V</text>
<text x="36.9" y="87.5">+5V</text>
<text x="62.6" y="89.8">VV+</text>
<text x="93.1" y="87.5">VV+</text>
<text x="161.5" y="87.5">+5V</text>
<text x="187.2" y="89.8">VU+</text>
<text x="217.8" y="87.5">VU+</text>
<text x="34.1" y="94.5">FAULT</text>
<text x="34.4" y="92.1">RESET</text>
<text x="158.7" y="94.5">FAULT</text>
<text x="159" y="92.1">RESET</text>
<text x="62.6" y="99.2">VV-</text>
<text x="114.3" y="101.5">G3</text>
<text x="187.2" y="99.2">VU-</text>
<text x="238.9" y="101.5">G1</text>
<text x="68" y="109.7">E3</text>
<text x="192.6" y="109.7">E1</text>
<text x="93.1" y="122.7">VV-</text>
<text x="114.3" y="120.3">E3</text>
<text x="217.8" y="122.7">VU-</text>
<text x="238.9" y="120.3">E1</text>
<text x="41.8" y="128.5">G1'</text>
<text x="58.6" y="126.2">E1</text>
<text x="100.2" y="129.7">P</text>
<text x="166.5" y="128.5">G2'</text>
<text x="183.2" y="126.2">E1</text>
<text x="224.8" y="129.7">U</text>
<text x="25.1" y="132.1">+5V</text>
<text x="36.9" y="136.8">+5V</text>
<text x="93.1" y="136.8">VU+</text>
<text x="149.8" y="132.1">+5V</text>
<text x="161.5" y="136.8">+5V</text>
<text x="217.8" y="136.8">VU+</text>
<text x="34.1" y="143.8">FAULT</text>
<text x="34.4" y="141.5">RESET</text>
<text x="62.6" y="139.1">VU+</text>
<text x="158.7" y="143.8">FAULT</text>
<text x="159" y="141.5">RESET</text>
<text x="187.2" y="139.1">VU+</text>
<text x="62.6" y="148.5">VU-</text>
<text x="187.2" y="148.5">VU-</text>
<text x="114.3" y="150.9">G1</text>
<text x="238.9" y="150.9">G1</text>
<text x="68" y="159.1">E1</text>
<text x="192.6" y="159.1">E1</text>
<text x="93.1" y="172">VU-</text>
<text x="114.3" y="169.6">E1</text>
<text x="217.8" y="172">VU-</text>
<text x="238.9" y="169.6">E1</text>
</g>
<g font-size="2.1" fill="#000080">
<text x="50.3" y="29.9">UB1</text>
<text x="76.2" y="29.2">RB19</text>
<text x="87.7" y="27.5">D?</text>
<text x="175" y="29.9">UB2</text>
<text x="200.8" y="29.2">RB20</text>
<text x="212.3" y="27.5">D?</text>
<text x="33.9" y="31.5">RB1</text>
<text x="33.9" y="35.3">2K</text>
<text x="66.8" y="34.4">C?</text>
<text x="76.2" y="32.7">1K</text>
<text x="87.7" y="34.4">BYV96E</text>
<text x="158.5" y="31.5">RB2</text>
<text x="158.5" y="35.3">2K</text>
<text x="191.4" y="34.4">C?</text>
<text x="200.8" y="32.7">1K</text>
<text x="212.3" y="34.4">BYV96E</text>
<text x="66.8" y="36.7">CAP</text>
<text x="92.6" y="41.4">TB1</text>
<text x="191.4" y="36.7">CAP</text>
<text x="217.3" y="41.4">TB2</text>
<text x="71.5" y="43.3">RB13</text>
<text x="71.5" y="46.8">22R</text>
<text x="92.6" y="43.5">NPN</text>
<text x="196.1" y="43.3">RB14</text>
<text x="196.1" y="46.8">22R</text>
<text x="217.3" y="43.5">NPN</text>
<text x="48" y="53.4">A316J</text>
<text x="69.8" y="51.1">RB7</text>
<text x="69.8" y="53.4">47K</text>
<text x="92.6" y="50.3">RB25</text>
<text x="92.6" y="53.9">22R</text>
<text x="172.6" y="53.4">A316J</text>
<text x="194.5" y="51.1">RB8</text>
<text x="194.5" y="53.4">47K</text>
<text x="217.3" y="50.3">RB26</text>
<text x="217.3" y="53.9">22R</text>
<text x="92.6" y="57.3">RB31</text>
<text x="113.6" y="55.5">ZB1</text>
<text x="113.6" y="57.8">18V</text>
<text x="217.3" y="57.3">RB32</text>
<text x="238.3" y="55.5">ZB2</text>
<text x="238.3" y="57.8">18V</text>
<text x="92.6" y="60.9">15R</text>
<text x="102.8" y="62.5">RB37</text>
<text x="102.8" y="64.6">10K</text>
<text x="113.6" y="62.5">ZB7</text>
<text x="113.6" y="64.9">18V</text>
<text x="217.3" y="60.9">15R</text>
<text x="227.4" y="62.5">RB38</text>
<text x="227.4" y="64.6">10K</text>
<text x="238.3" y="62.5">ZB8</text>
<text x="238.3" y="64.9">18V</text>
<text x="92.6" y="67.2">TB7</text>
<text x="92.6" y="69.4">PNP</text>
<text x="217.3" y="67.2">TB8</text>
<text x="217.3" y="69.4">PNP</text>
<text x="87.7" y="76.9">D?</text>
<text x="212.3" y="76.9">D?</text>
<text x="33.9" y="80.9">RB3</text>
<text x="50.3" y="79.2">UB3</text>
<text x="66.8" y="83.7">C?</text>
<text x="76.2" y="78.5">RB21</text>
<text x="76.2" y="82.1">1K</text>
<text x="87.7" y="83.7">BYV96E</text>
<text x="158.5" y="80.9">RB4</text>
<text x="175" y="79.2">UB4</text>
<text x="191.4" y="83.7">C?</text>
<text x="200.8" y="78.5">RB22</text>
<text x="200.8" y="82.1">1K</text>
<text x="212.3" y="83.7">BYV96E</text>
<text x="33.9" y="84.6">2K</text>
<text x="66.8" y="86">CAP</text>
<text x="158.5" y="84.6">2K</text>
<text x="191.4" y="86">CAP</text>
<text x="71.5" y="92.6">RB15</text>
<text x="92.6" y="90.7">TB3</text>
<text x="92.6" y="92.8">NPN</text>
<text x="196.1" y="92.6">RB16</text>
<text x="217.3" y="90.7">TB4</text>
<text x="217.3" y="92.8">NPN</text>
<text x="69.8" y="100.3">RB9</text>
<text x="71.5" y="96.1">22R</text>
<text x="92.6" y="99.7">RB27</text>
<text x="194.5" y="100.3">RB10</text>
<text x="196.1" y="96.1">22R</text>
<text x="217.3" y="99.7">RB28</text>
<text x="48" y="102.7">A316J</text>
<text x="69.8" y="102.7">47K</text>
<text x="92.6" y="103.1">22R</text>
<text x="92.6" y="106.7">RB33</text>
<text x="113.6" y="104.8">ZB3</text>
<text x="113.6" y="107.2">18V</text>
<text x="172.6" y="102.7">A316J</text>
<text x="194.5" y="102.7">47K</text>
<text x="217.3" y="103.1">22R</text>
<text x="217.3" y="106.7">RB34</text>
<text x="238.3" y="104.8">ZB4</text>
<text x="238.3" y="107.2">18V</text>
<text x="92.6" y="110.3">15R</text>
<text x="102.8" y="111.9">RB39</text>
<text x="102.8" y="114">10K</text>
<text x="113.6" y="111.9">ZB9</text>
<text x="217.3" y="110.3">15R</text>
<text x="227.4" y="111.9">RB40</text>
<text x="227.4" y="114">10K</text>
<text x="238.3" y="111.9">ZB10</text>
<text x="92.6" y="116.6">TB9</text>
<text x="92.6" y="118.6">PNP</text>
<text x="113.6" y="114.2">18V</text>
<text x="217.3" y="116.6">TB10</text>
<text x="217.3" y="118.6">PNP</text>
<text x="238.3" y="114.2">18V</text>
<text x="33.9" y="130.1">RB5</text>
<text x="50.3" y="128.5">UB5</text>
<text x="76.2" y="127.9">RB23</text>
<text x="76.2" y="131.3">1K</text>
<text x="87.7" y="126.2">D?</text>
<text x="158.5" y="130.1">RB6</text>
<text x="175" y="128.5">UB6</text>
<text x="200.8" y="127.9">RB24</text>
<text x="200.8" y="131.3">1K</text>
<text x="212.3" y="126.2">D?</text>
<text x="33.9" y="134">2K</text>
<text x="66.8" y="133">C?</text>
<text x="66.8" y="135.3">CAP</text>
<text x="87.7" y="133">BYV96E</text>
<text x="158.5" y="134">2K</text>
<text x="191.4" y="133">C?</text>
<text x="191.4" y="135.3">CAP</text>
<text x="212.3" y="133">BYV96E</text>
<text x="71.5" y="141.9">RB17</text>
<text x="92.6" y="140.1">TB5</text>
<text x="92.6" y="142.2">NPN</text>
<text x="196.1" y="141.9">RB18</text>
<text x="217.3" y="140.1">TB6</text>
<text x="217.3" y="142.2">NPN</text>
<text x="69.8" y="149.7">RB11</text>
<text x="71.5" y="145.5">22R</text>
<text x="92.6" y="148.9">RB29</text>
<text x="194.5" y="149.7">RB12</text>
<text x="196.1" y="145.5">22R</text>
<text x="217.3" y="148.9">RB30</text>
<text x="48" y="152">A316J</text>
<text x="69.8" y="152">47K</text>
<text x="92.6" y="152.5">22R</text>
<text x="113.6" y="154.1">ZB5</text>
<text x="172.6" y="152">A316J</text>
<text x="194.5" y="152">47K</text>
<text x="217.3" y="152.5">22R</text>
<text x="238.3" y="154.1">ZB6</text>
<text x="92.6" y="156.1">RB35</text>
<text x="92.6" y="159.5">15R</text>
<text x="102.8" y="161.2">RB41</text>
<text x="113.6" y="161.2">ZB11</text>
<text x="113.6" y="156.5">18V</text>
<text x="217.3" y="156.1">RB36</text>
<text x="217.3" y="159.5">15R</text>
<text x="227.4" y="161.2">RB42</text>
<text x="238.3" y="161.2">ZB12</text>
<text x="238.3" y="156.5">18V</text>
<text x="92.6" y="165.9">TB11</text>
<text x="92.6" y="168">PNP</text>
<text x="102.8" y="163.3">10K</text>
<text x="113.6" y="163.5">18V</text>
<text x="217.3" y="165.9">TB12</text>
<text x="217.3" y="168">PNP</text>
<text x="227.4" y="163.3">10K</text>
<text x="238.3" y="163.5">18V</text>
</g>
</svg>
